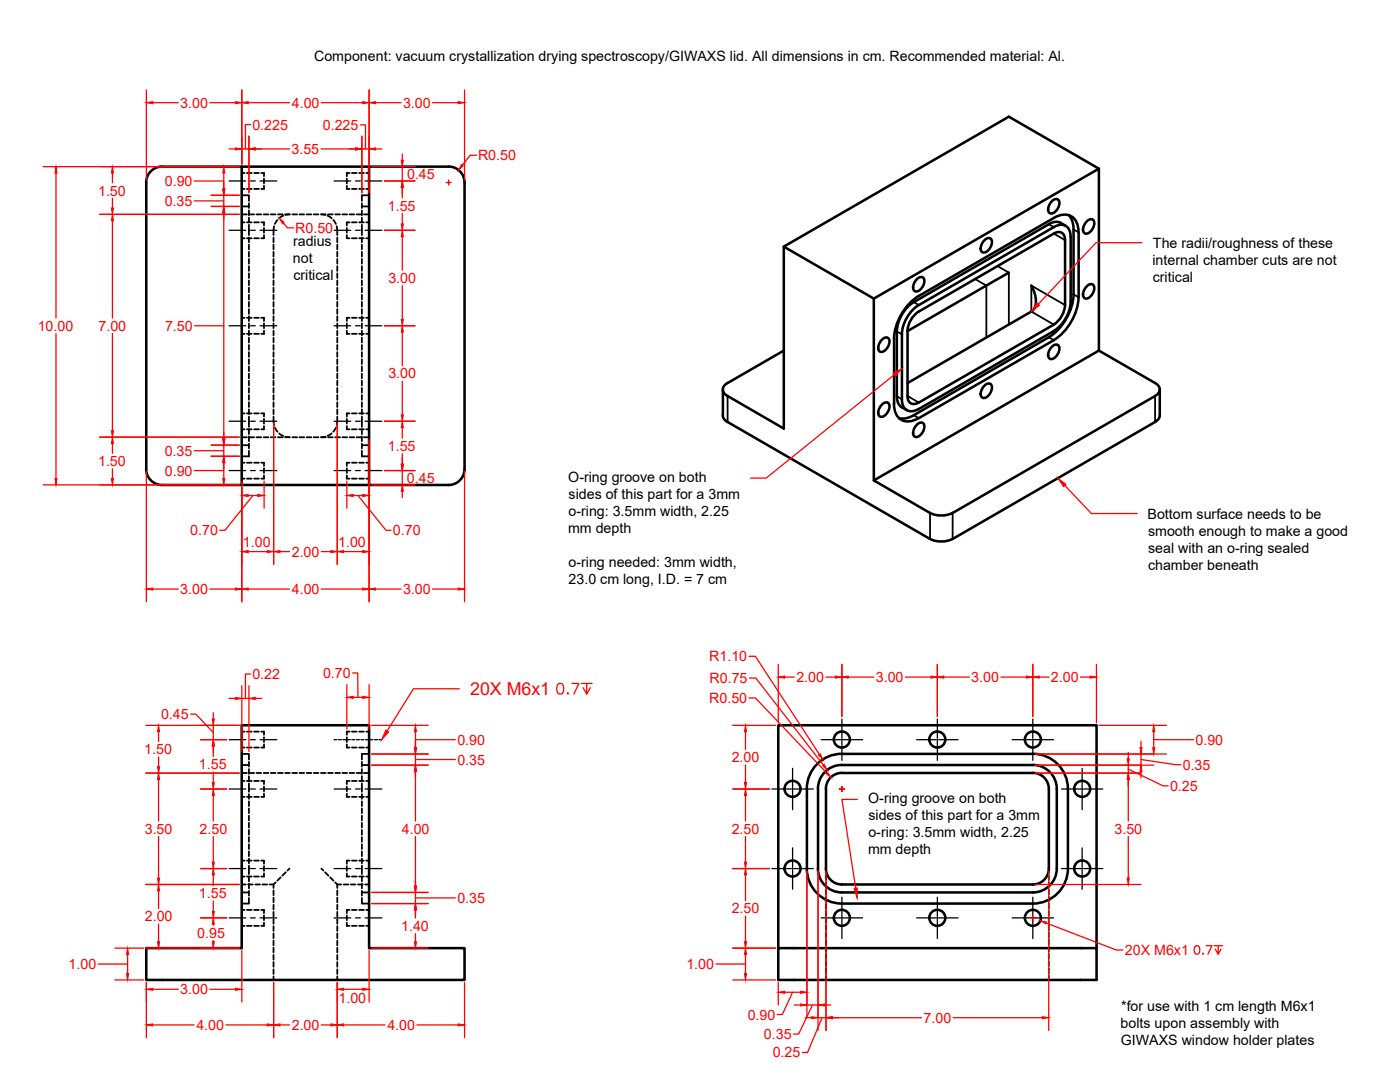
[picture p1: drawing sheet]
<svg xmlns="http://www.w3.org/2000/svg" width="279mm" height="216mm" viewBox="0 0 279 216" stroke-linecap="round" stroke-linejoin="round" font-family="sans-serif">
<!-- layer: MD_Hidden -->
<g fill="none" stroke="#000" stroke-width=".36">
<path d="M48.2 39h1.5v1.1M48.2 34.5h.6M48.2 37.7h.6M49.3 34.5h.9M49.3 37.7h.9M50.7 34.5h1M50.7 37.7h1M52.1 34.5h.6v.7M52.7 35.6v1M52.7 37.1v.6h-.6M69.2 37.1v.6h.6M69.2 35.6v1"/>
<path d="M69.8 34.5h-.6v.7M70.2 34.5h1M70.2 37.7h1M71.7 34.5h.9M71.7 37.7h.9M73.1 34.5h.6M73.1 37.7h.6M73.7 39h-1.5v1.1M48.2 41.2h1.5M48.2 42.8h1.1M48.2 47.5h.6M48.2 44.4h.6"/>
<path d="M49.3 47.5h.9M49.3 44.4h.9M49.7 40.6v.9M49.7 42v.9M49.7 43.4v1M49.7 44.9v2M49.7 47.4v.9M49.7 48.8v1M49.7 50.2v1M49.7 51.7v.9M49.7 53.1v1M49.7 54.5v1"/>
<path d="M49.7 56v.9M49.7 57.4v.9M49.7 58.8v1M49.8 42.8h.9M50.7 47.5h1M50.7 44.4h1M51.2 42.8h.9M52.1 44.4h.6v.6M52.6 42.8h1M52.7 45.5v.9M52.7 46.9v.6h-.6M54 42.8h1"/>
<path d="M54.6 47.4v.9M54.6 48.8v1M54.6 50.2v1M54.6 51.7v.9M54.6 53.1v1M54.6 54.5v1M54.6 56v.9M54.6 57.4v.9M54.6 58.8v1M54.7 45.1l-.1 1.8M55.4 43.9l-.5 .8M55.5 42.8h.9"/>
<path d="M56.5 43.1l-.8 .5M56.9 42.8h.9M57.8 42.8l-.8 .1M58.3 42.8h1M59.8 42.8h.9M61.2 42.8h.9M62.6 42.8h1M64.1 42.8h.9M64.1 42.8l.8 .1M65.4 43.1l.8 .5M65.5 42.8h.9M66.5 43.9l.5 .8"/>
<path d="M66.9 42.8h1M67.2 45.1l.1 1.8M67.3 47.4v.9M67.3 48.8v1M67.3 50.2v1M67.3 51.7v.9M67.3 53.1v1M67.3 54.5v1M67.3 56v.9M67.3 57.4v.9M67.3 58.8v1M68.3 42.8h1"/>
<path d="M69.2 46.9v.6h.6M69.2 45.5v.9M69.8 44.4h-.6v.6M69.8 42.8h.9M70.2 47.5h1M70.2 44.4h1M71.2 42.8h.9M71.7 47.5h.9M71.7 44.4h.9M72.2 44.9v2M72.2 43.4v1M72.2 42v.9"/>
<path d="M72.2 40.6v.9M72.2 47.4v.9M72.2 48.8v1M72.2 50.2v1M72.2 51.7v.9M72.2 53.1v1M72.2 54.5v1M72.2 56v.9M72.2 57.4v.9M72.2 58.8v1M72.2 41.2h1.5M72.6 42.8h1.1"/>
<path d="M73.1 47.5h.6M73.1 44.4h.6M48.2 63.4h.6M48.2 66.6h.6M49.3 63.4h.9M49.3 66.6h.9M49.7 60.2v1M49.7 61.7v.9M49.7 63.1v1M49.7 64.5v1M49.7 66v.9M49.7 67.4v.9"/>
<path d="M49.7 68.8v1M49.7 70.3v.9M49.7 71.7v.9M49.7 73.1v1M49.7 74.5v1M49.7 76v.9M49.7 77.4v1M49.7 78.8v1M50.7 63.4h1M50.7 66.6h1M52.1 63.4h.6v.7M52.7 64.5v1"/>
<path d="M52.7 66v.6h-.6M54.6 60.2v1M54.6 61.7v.9M54.6 63.1v1M54.6 64.5v1M54.6 66v.9M54.6 67.4v.9M54.6 68.8v1M54.6 70.3v.9M54.6 71.7v.9M54.6 73.1v1M54.6 74.5v1"/>
<path d="M54.6 76v.9M54.6 77.4v1M54.6 78.8v1M67.3 60.2v1M67.3 61.7v.9M67.3 63.1v1M67.3 64.5v1M67.3 66v.9M67.3 67.4v.9M67.3 68.8v1M67.3 70.3v.9M67.3 71.7v.9"/>
<path d="M67.3 73.1v1M67.3 74.5v1M67.3 76v.9M67.3 77.4v1M67.3 78.8v1M69.2 66v.6h.6M69.2 64.5v1M69.8 63.4h-.6v.7M70.2 63.4h1M70.2 66.6h1M71.7 63.4h.9M71.7 66.6h.9"/>
<path d="M72.2 60.2v1M72.2 61.7v.9M72.2 63.1v1M72.2 64.5v1M72.2 66v.9M72.2 67.4v.9M72.2 68.8v1M72.2 70.3v.9M72.2 71.7v.9M72.2 73.1v1M72.2 74.5v1M72.2 76v.9"/>
<path d="M72.2 77.4v1M72.2 78.8v1M73.1 63.4h.6M73.1 66.6h.6M48.2 88.8h1.5M48.2 87.2h1.1M48.2 85.7h.6M48.2 82.5h.6M48.2 92.3h.6M48.2 95.5h.6M49.3 85.7h.9M49.3 82.5h.9"/>
<path d="M49.3 92.3h.9M49.3 95.5h.9M49.7 83.1v2.1M49.7 85.7v.9M49.7 87.1v.9M49.7 88.5v1M49.7 89.9v1.2h-1.5M49.7 80.3v.9M49.7 81.7v.9M49.8 87.2h.9M50.7 85.7h1M50.7 82.5h1"/>
<path d="M50.7 92.3h1M50.7 95.5h1M51.2 87.2h.9M52.1 92.3h.6v.7M52.1 82.5h.6v.6M52.6 87.2h1M52.7 93.4v1M52.7 94.9v.6h-.6M52.7 83.6v.9M52.7 85v.7h-.6M54 87.2h1M54.6 83.1l.1 1.8"/>
<path d="M54.6 80.3v.9M54.6 81.7v.9M54.9 85.3l.5 .8M55.5 87.2h.9M55.7 86.5l.8 .5M56.9 87.2h.9M57 87.1l.8 .1M58.3 87.2h1M59.8 87.2h.9M61.2 87.2h.9M62.6 87.2h1M64.1 87.2h.9"/>
<path d="M64.9 87.1l-.8 .1M65.5 87.2h.9M66.2 86.5l-.8 .5M66.9 87.2h1M67 85.3l-.5 .8M67.3 83.1l-.1 1.8M67.3 80.3v.9M67.3 81.7v.9M68.3 87.2h1M69.2 85v.7h.6M69.2 83.6v.9M69.2 94.9v.6h.6"/>
<path d="M69.2 93.4v1M69.8 82.5h-.6v.6M69.8 92.3h-.6v.7M69.8 87.2h.9M70.2 85.7h1M70.2 82.5h1M70.2 92.3h1M70.2 95.5h1M71.2 87.2h.9M71.7 85.7h.9M71.7 82.5h.9M71.7 92.3h.9"/>
<path d="M71.7 95.5h.9M72.2 89.9v1.2h1.5M72.2 88.5v1M72.2 87.1v.9M72.2 85.7v.9M72.2 83.1v2.1M72.2 80.3v.9M72.2 81.7v.9M72.2 88.8h1.5M72.6 87.2h1.1M73.1 85.7h.6M73.1 82.5h.6"/>
<path d="M73.1 92.3h.6M73.1 95.5h.6M48.2 150.4h1.5v1.2M48.2 152.7h1.5M48.2 154.2h1.1M48.2 149.2h.6M48.2 146h.6M48.2 155.8h.6M48.2 159h.6M49.3 149.2h.9M49.3 146h.9M49.3 155.8h.9"/>
<path d="M49.3 159h.9M49.7 152v1M49.7 153.5v.9M49.7 154.9v.9M49.7 156.3v1.7M49.7 158.5v.9M49.7 159.9v.9M49.8 154.2h.9M50.7 149.2h1M50.7 146h1M50.7 155.8h1M50.7 159h1"/>
<path d="M51.2 154.2h.9M52.1 155.8h.6v.7M52.1 146h.6v.6M52.6 154.2h1M52.7 157v.9M52.7 158.4v.6h-.6M52.7 147.1v1M52.7 148.5v.7h-.6M54 154.2h1M55.5 154.2h.9M56.9 154.2h.9M58.3 154.2h1"/>
<path d="M59.8 154.2h.9M61.2 154.2h.9M62.6 154.2h1M64.1 154.2h.9M65.5 154.2h.9M66.9 154.2h1M68.3 154.2h1M69.2 148.5v.7h.6M69.2 147.1v1M69.2 158.4v.6h.6M69.2 157v.9M69.8 146h-.6v.6"/>
<path d="M69.8 155.8h-.6v.7M70.2 155.8h1M70.2 159h1M71.7 155.8h.9M71.7 159h.9M72.2 156.3v1.7M72.2 154.9v.9M72.2 158.5v.9M72.2 159.9v.9M73.1 155.8h.6M73.1 159h.6M48.2 178.1h1.5"/>
<path d="M48.2 176.5h.8M48.2 174.9h.6M48.2 171.7h.6M49.3 174.9h.9M49.3 171.7h.9M49.5 176.5h1M49.7 172.7v1.7M49.7 174.9v1M49.7 176.3v1M49.7 177.8v.9M49.7 179.2v1.1h-1.5M49.7 161.3v1"/>
<path d="M49.7 162.8v.9M49.7 164.2v.9M49.7 165.6v1M49.7 167v1M49.7 168.5v.9M49.7 169.9v.9M49.7 171.3v1M50.7 174.9h1M50.7 171.7h1M50.9 176.5h1M52.1 171.7h.6v.7M52.4 176.5h.9"/>
<path d="M52.7 172.8v1M52.7 174.3v.6h-.6M54.6 176.5v.7M54.6 177.7v.9M54.6 179.1v.9M55 176.1l-.4 .4h-.8M56 175.1l-.6 .6M57 174.1l-.7 .6M57.8 173.3l-.4 .4M64.1 173.3l.4 .4M64.9 174.1l.7 .6M65.9 175.1l.6 .6"/>
<path d="M66.9 176.1l.4 .4M67.3 176.5h.8M67.3 176.5v.7M67.3 177.7v.9M67.3 179.1v.9M68.6 176.5h.9M69.2 174.3v.6h.6M69.2 172.8v1M69.8 171.7h-.6v.7M70 176.5h1M70.2 174.9h1M70.2 171.7h1"/>
<path d="M71.4 176.5h1M71.7 174.9h.9M71.7 171.7h.9M72.2 179.2v1.1h1.5M72.2 177.8v.9M72.2 176.3v1M72.2 174.9v1M72.2 172.7v1.7M72.2 178.1h1.5M72.2 161.3v1M72.2 162.8v.9M72.2 164.2v.9"/>
<path d="M72.2 165.6v1M72.2 167v1M72.2 168.5v.9M72.2 169.9v.9M72.2 171.3v1M72.9 176.5h.8M73.1 174.9h.6M73.1 171.7h.6M164.8 173.3v.9M164.8 174.6v1M164.8 176.1v.9M164.8 177.5v1"/>
<path d="M164.8 178.9v1M209.3 173.3v.9M209.3 174.6v1M209.3 176.1v.9M209.3 177.5v1M209.3 178.9v1M48.2 181.6h.6M48.2 184.7h.6M49.3 181.6h.9M49.3 184.7h.9M50.7 181.6h1M50.7 184.7h1"/>
<path d="M52.1 181.6h.6v.6M52.7 182.7v.9M52.7 184.1v.6h-.6M54.6 180.5v1M54.6 181.9v1M54.6 183.4v.9M54.6 184.8v1M54.6 186.2v1M54.6 187.7v.9M54.6 189.1v1M54.6 190.5v1M54.6 192v.9"/>
<path d="M54.6 193.4v1M54.6 194.8v.7M67.3 180.5v1M67.3 181.9v1M67.3 183.4v.9M67.3 184.8v1M67.3 186.2v1M67.3 187.7v.9M67.3 189.1v1M67.3 190.5v1M67.3 192v.9M67.3 193.4v1"/>
<path d="M67.3 194.8v.7M69.2 184.1v.6h.6M69.2 182.7v.9M69.8 181.6h-.6v.6M70.2 181.6h1M70.2 184.7h1M71.7 181.6h.9M71.7 184.7h.9M73.1 181.6h.6M73.1 184.7h.6M164.8 180.4v.9M164.8 181.8v1"/>
<path d="M164.8 183.2v1M164.8 184.7v.9M164.8 186.1v.9M164.8 187.5v1M164.8 189v.9M164.8 190.4v.9M164.8 191.8v1M164.8 193.2v1M164.8 194.7v.8M209.3 180.4v.9M209.3 181.8v1M209.3 183.2v1"/>
<path d="M209.3 184.7v.9M209.3 186.1v.9M209.3 187.5v1M209.3 189v.9M209.3 190.4v.9M209.3 191.8v1M209.3 193.2v1M209.3 194.7v.8"/>
</g>
<!-- layer: MD_Visible -->
<g fill="none" stroke="#000" stroke-width=".51">
<path d="M32.4 33.2a3.2 3.2 0 0 0-3.2 3.2v57.2a3.1 3.1 0 0 0 3.2 3.2M32.4 33.3h57.1M48.2 33.3v63.5M73.7 33.3v63.5M89.5 33.2a3.2 3.2 0 0 1 3.2 3.2v57.2a3.2 3.2 0 0 1-3.2 3.2M219.3 33.7l-18-10.4-44.9 25.9v36.3l-11.2-6.5a1.37 1.37 0 0 1-.9-1.3 1.37 1.37 0 0 1 .9-1.3l11.2-6.4M156.4 49.2l18 10.4M174.4 59.6l44.9-25.9v36.3l-44.9 25.9zM183 55.7a.82 .82 0 0 1 1.4 0 2.08 2.08 0 0 1-1.7 2.5 1.38 1.38 0 0 1 0-2.2zM196.5 47.9a.82 .82 0 0 1 1.4 0 2.08 2.08 0 0 1-1.7 2.5 1.38 1.38 0 0 1 0-2.1zM201.3 54.4l-20.2 11.7M205.8 57a4.8 4.8 0 0 1 .4 4.8l-25.1 14.6"/>
<path d="M209.3 44.7l-26.9 15.6a7.5 7.5 0 0 0-3.4 5.8M209.9 40.1a.82 .82 0 0 1 1.5 0 2.08 2.08 0 0 1-1.8 2.5 1.38 1.38 0 0 1 0-2.1zM211.7 44.5l1 .6M211.7 44.5a2.29 2.29 0 0 0-2.4 .2M213.3 42.9l.7 1.2 .2 1.7M214.2 45.8v12.9a10.9 10.9 0 0 1-4.9 8.6l-26.9 15.5M215.2 59.3a10.9 10.9 0 0 1-4.9 8.6M215.2 46.3a2.96 2.96 0 0 0-3.2-3.4l-1.7 .6-26.9 15.6a10.9 10.9 0 0 0-5 8.5v13a2.93 2.93 0 0 0 3.2 3.5l1.8-.7 26.9-15.5M215.3 46.4v12.9M216.9 57.1a.82 .82 0 0 1 1.4 0 2.08 2.08 0 0 1-1.7 2.5 1.38 1.38 0 0 1 0-2.1zM216.9 44.1a.82 .82 0 0 1 1.4 0 2.08 2.08 0 0 1-1.7 2.5 1.38 1.38 0 0 1 0-2.1zM144.3 77.7v5.2"/>
<path d="M176 67.7a.82 .82 0 0 1 1.5 0 2.08 2.08 0 0 1-1.8 2.5 1.38 1.38 0 0 1 0-2.1zM179 66.1v13M179 79.1a2.62 2.62 0 0 0 2 2.8M182.2 61.8l1.2-.9 26.9-15.6a2.05 2.05 0 0 1 2.4-.2 2.05 2.05 0 0 1 1 2.2v12.9a7.6 7.6 0 0 1-3.4 5.9l-27 15.5a2.03 2.03 0 0 1-2.3 .2 2.03 2.03 0 0 1-1-2.1v-13a7.5 7.5 0 0 1 2.2-4.9zM182.4 63l1-.8 26.9-15.6a1.37 1.37 0 0 1 1.6-.2 1.37 1.37 0 0 1 .6 1.5l.1 13a5 5 0 0 1-2.3 3.9l-26.9 15.5a1.38 1.38 0 0 1-1.6 .2 1.38 1.38 0 0 1-.7-1.5v-12.9a4.8 4.8 0 0 1 1.3-3.1zM196.5 76.9a.82 .82 0 0 1 1.4 0 2.08 2.08 0 0 1-1.7 2.5 1.38 1.38 0 0 1 0-2.1zM209.9 69.2a.82 .82 0 0 1 1.5 0 2.08 2.08 0 0 1-1.8 2.4 1.38 1.38 0 0 1 0-2.1zM219.3 70l11.2 6.4a1.37 1.37 0 0 1 1 1.3 1.37 1.37 0 0 1-1 1.3l-40.4 23.4M231.5 77.7v5.2a1.59 1.59 0 0 1-1 1.3M32.4 96.8h15.8M48.2 96.8h41.3M144.3 82.9a1.59 1.59 0 0 0 .9 1.3"/>
<path d="M145.2 84.2l40.4 23.3M174.4 95.9l11.2 6.5M176 80.7a.82 .82 0 0 1 1.5 0 2.08 2.08 0 0 1-1.8 2.5 1.38 1.38 0 0 1 0-2.1zM182.4 82.9l-1.6 .6-1.4-.1M183 84.7a.82 .82 0 0 1 1.4 0 2.08 2.08 0 0 1-1.7 2.5 1.38 1.38 0 0 1 0-2.1zM230.5 84.2l-40.4 23.3M185.6 107.5a5 5 0 0 0 4.5 0M185.6 102.3a5 5 0 0 0 4.5 0M48.2 144.7h25.5v44.5h19v6.3h-63.5v-6.3h19zM161 157.4v15.9M168 150.4a7 7 0 0 0-7 7M168 152.6a4.8 4.8 0 0 0-4.8 4.8l.1 15.9"/>
<path d="M168 154.2a3.2 3.2 0 0 0-3.2 3.2v15.9M168 152.7h38.1M168 150.4h38.1M168 154.2h38.1M206.1 154.2a3.2 3.2 0 0 1 3.2 3.2v15.9M206.1 152.6a4.8 4.8 0 0 1 4.8 4.8v15.9M206.1 150.4a7 7 0 0 1 7 7v15.9M161 173.3a7 7 0 0 0 7 7M163.2 173.3a4.8 4.8 0 0 0 4.8 4.8M164.8 173.3a3.2 3.2 0 0 0 3.2 3.2M168 178.1h38.1M168 176.5h38.1"/>
<path d="M209.3 173.3a3.2 3.2 0 0 1-3.2 3.2M210.9 173.3a4.8 4.8 0 0 1-4.8 4.8M213.1 173.3a7 7 0 0 1-7 7M155.3 189.2v-44.5h63.5v44.5M155.3 189.2h63.5v6.3h-63.5zM168 180.3h38.1"/>
<circle cx="158.2" cy="157.4" r="1.6"/>
<circle cx="168" cy="147.6" r="1.6"/>
<circle cx="187.1" cy="147.6" r="1.6"/>
<circle cx="206.1" cy="147.6" r="1.6"/>
<circle cx="216" cy="157.4" r="1.6"/>
<circle cx="158.2" cy="173.3" r="1.6"/>
<circle cx="216" cy="173.3" r="1.6"/>
<circle cx="168" cy="183.1" r="1.6"/>
<circle cx="187.1" cy="183.1" r="1.6"/>
<circle cx="206.1" cy="183.1" r="1.6"/>
</g>
<!-- layer: MD_Visible Narrow -->
<g fill="none" stroke="#000" stroke-width=".36">
<path d="M194.6 55.7l2.3 1.3v10.4M199.1 53.1l2.2 1.3v10.4M209.3 44.7l1 .6M210.3 46.6l2.3 1.3M214.2 58.7l1.1 .6M214.2 45.8l1.1 .6M145.2 79v5.2M179 66.1l1 .6M179 79.1l1 .6M181.1 79l2.3 1.3M182.4 60.3l1 .6M209.3 67.3l1 .6"/>
<path d="M212.6 60.9l-6.8-3.9v5.2l4.5 2.6M230.5 79v5.2M182.4 82.8l1 .6M185.6 102.4v5.1M190.1 102.4v5.1"/>
</g>
<!-- layer: 0 -->
<g fill="none" stroke="#000" stroke-width=".25">
<path d="M45.7 36.1h3.3M50 36.1h.9M51.9 36.1h3.3M66.7 36.1h3.3M71 36.1h.9M72.9 36.1h3.3M45.7 46h3.3M50 46h.9M51.9 46h3.3M66.7 46h3.3M71 46h.9M72.9 46h3.3"/>
<path d="M45.7 65h3.3M50 65h.9M51.9 65h3.3M66.7 65h3.3M71 65h.9M72.9 65h3.3M45.7 84.1h3.3M45.7 93.9h3.3M50 84.1h.9M50 93.9h.9M51.9 84.1h3.3M51.9 93.9h3.3"/>
<path d="M66.7 84.1h3.3M66.7 93.9h3.3M71 84.1h.9M71 93.9h.9M72.9 84.1h3.3M72.9 93.9h3.3M45.7 147.6h3.3M45.7 157.4h3.3M50 147.6h.9M50 157.4h.9M51.9 147.6h3.3M51.9 157.4h3.3"/>
<path d="M66.7 147.6h.5M66.7 157.4h3.3M67.5 147.6h.6M68.4 147.6h.6M71 157.4h.9M72.9 157.4h3.3M154.1 157.4h3.8M158.1 157.4h.2M158.2 153.3v3.8M158.2 157.3v.3M158.2 157.7v3.9M158.5 157.4h3.8"/>
<path d="M163.9 147.6h3.8M167.9 147.6h.2M168 143.5v3.8M168 147.5v.2M168 147.9v3.8M168.3 147.6h3.8M182.9 147.6h3.9M186.9 147.6h.3M187.1 143.5v3.8M187.1 147.5v.2M187.1 147.9v3.8M187.4 147.6h3.8"/>
<path d="M202 147.6h3.8M206 147.6h.2M206.1 143.5v3.8M206.1 147.5v.2M206.1 147.9v3.8M206.4 147.6h3.8M211.8 157.4h3.9M215.8 157.4h.3M216 153.3v3.8M216 157.3v.3M216 157.7v3.9M216.3 157.4h3.8"/>
<path d="M45.7 173.3h3.3M50 173.3h.9M51.9 173.3h3.3M66.7 173.3h3.3M71 173.3h.9M72.9 173.3h3.3M154.1 173.3h3.8M158.1 173.3h.2M158.2 169.2v3.8M158.2 173.2v.2M158.2 173.6v3.8M158.5 173.3h3.8"/>
<path d="M168 179v3.9M187.1 179v3.9M206.1 179v3.9M211.8 173.3h3.9M215.8 173.3h.3M216 169.2v3.8M216 173.2v.2M216 173.6v3.8M216.3 173.3h3.8M45.7 183.2h3.3M50 183.2h.9M51.9 183.2h3.3"/>
<path d="M66.7 183.2h3.3M71 183.2h.9M72.9 183.2h3.3M163.9 183.2h3.8M167.9 183.2h.2M168 183v.3M168 183.4v3.9M168.3 183.2h3.8M182.9 183.2h3.9M186.9 183.2h.3M187.1 183v.3M187.1 183.4v3.9"/>
<path d="M187.4 183.2h3.8M202 183.2h3.8M206 183.2h.2M206.1 183v.3M206.1 183.4v3.9M206.4 183.2h3.8"/>
</g>
<g fill="none" stroke="#f00" stroke-width=".25">
<path d="M29.2 17.9v18M48.3 17.9v14.8M73.7 17.9v20.6M92.7 17.9v18M8.6 33.3h39.2M11.2 34.5v29M22.4 34.5v2M22.4 39.6v1.9M30.5 20.5h5.1M38.8 36.1h5.9M41.9 20.5h5.1M42.1 39h5.7"/>
<path d="M44.7 34.5v3.2M44.7 39v2.2M45.7 29.7h1.3M48.3 29.7h1.4M49.5 20.5h8.3M49.7 27.2v11.3M50 24.8h-1v4.9M50.9 29.7h6.9M64.1 29.7h6.9M64.1 20.5h8.3M71.9 24.9h1v4.8M72.2 29.7h1.5"/>
<path d="M72.2 27.2v11.3M74.2 33.3h8.6M74.9 20.5h5.1M74.9 29.7h1.3M76.7 36.1h6.1M80.3 30.7v1.3M80.3 33.3v2.8M80.3 37.4v2.1M86.3 20.5h5.1M89 36.4h1M89.5 35.9v1M95.1 31h-1.3l-1.5 2"/>
<path d="M19.9 42.8h27.9M22.4 44v19.5M38.8 40.1h5.9M42.1 41.2h5.7M44.7 42.5v45M56.6 44.5l.8 1h1.2M76.7 46h6.1M80.3 42.6v2.1M80.3 47.2v6.7M80.3 57v6.7M227.9 48.4h-9.2l-11.5 12.3M11.2 66.5v29"/>
<path d="M22.4 66.5v19.5M38.8 65h5.9M76.7 65h6.1M80.3 66.3v6.7M80.3 76.1v6.7M178.4 74.8l-25.5 20.6h-3.1M8.6 96.8h39.2M19.9 87.2h27.9M22.4 88.5v1.9M22.4 93.5v2M29.2 94.1v26M38.8 93.9h5.9"/>
<path d="M38.8 89.9h5.9M42.1 91h5.7M42.1 88.8h5.7M44.7 88.8v2.2M44.7 92.3v3.2M48.3 96v24.1M49.5 98.9h1.9M50.5 98.9l-5.6 6.9h-1M52.7 96v5.4M54.6 84.6v28M67.3 84.6v28M69.2 96v5.4"/>
<path d="M70.5 98.9h1.9M71.4 98.9l5.6 6.9h1M73.7 87.7v32.4M74.2 96.8h8.6M76.7 84.1h6.1M76.7 93.9h6.1M80.3 85.3v2.1M80.3 90.5v2.1M80.3 93.9v2.9M80.3 98v1.3M92.7 94.1v26M212.5 96.9l5.3 5.6h9.1"/>
<path d="M30.5 117.5h5.1M41.9 117.5h5.1M49.5 117.5h8.3M49.5 110.1h3.8M55.9 110.1h1.9M64.1 110.1h1.9M64.1 117.5h8.3M68.6 110.1h3.8M74.9 117.5h5.1M86.3 117.5h5.1M45.7 139.4h1.3M48.3 136.8v13.1"/>
<path d="M48.3 139.4h1.4M49.7 136.8v13.1M50 134.5h-1v4.9M50.9 139.4h1.3M69.2 136.6v8.9M149.5 131h1.2l12.8 19.5M149.5 139.3h1.3l14.2 14.9M149.6 135.3h1.2l13.5 17.4M155.3 132.6v11.6M156.6 135.1h1.9M164.8 135.1h2M168 132.6v10.4"/>
<path d="M169.3 135.1h5.1M180.7 135.1h5.1M187.1 132.6v10.4M188.3 135.1h5.2M199.7 135.1h5.2M206.1 132.6v10.4M207.4 135.1h1.9M215.6 135.1h2M218.8 132.6v11.6M29.1 154.3h18.7M29.1 144.7h18.7M31.6 146v2"/>
<path d="M31.6 151v2M31.6 155.5v8.3M38.1 142.5h1l3.5 3.7M40 157.4h5.2M40 147.6h5.2M42.6 142.2v1.3M42.6 144.7v2.9M42.6 148.9v2.1M42.6 154.1v2.1M42.6 158.7v5.1M82.9 153.9v9.9M146.2 144.7h8.6"/>
<path d="M146.2 157.4h7.3M148.8 146v3.5M148.8 152.6v3.6M148.8 158.7v5.1M167.5 157.4h1M168 156.9v1M171.1 159.5h-3.1l2.8 17.7M206.6 154.3h21.1M206.6 152.7h23.7M206.6 150.5h26.2M219.3 144.7h13.5M225.2 153.5l6.9 3.3h1"/>
<path d="M225.2 150.1v1.3M225.2 152.7v1.6M225.2 155.5v8.3M227.7 151.6l7 1h1M227.7 147.9v1.3M227.7 150.5v2.2M227.7 153.9v1.3M230.3 147.6h7.9M230.3 146v3.2M29.1 176.5h18.7M31.6 166.9v8.3M31.6 177.8v3.5"/>
<path d="M40 173.3h5.2M42.6 166.9v5.1M42.6 174.6v2.1M42.6 179.8v2.1M74.2 178.1h11.2M82.9 179.2h8M82.9 166.9v9.9M82.9 178.1v2.2M146.2 173.3h7.3M148.8 166.9v5.1M148.8 174.6v5.1M161 173.8v29.3"/>
<path d="M163.3 173.8v31.8M164.8 173.8v31.8M206.6 176.5h21.1M209.3 173.8v31.8M225.2 166.9v8.3M19.6 192.4h5.9M22.9 189.2h5.8M22.9 195.5h5.8M25.5 190.5v3.8M29.1 189.2h18.7M29.2 196v11.1M30.5 197.4h5.1"/>
<path d="M31.6 184.4v3.5M40 183.2h5.2M41.9 197.4h5.1M42.6 184.4v.2M42.6 187.7v.2M48.3 189.7v10.2M54.6 196v11.1M67.3 196v11.1M68.6 197.4h3.8M73.7 189.7v10.2M74.2 189.2h11.2M74.2 180.3h11.2"/>
<path d="M82.9 181.6v1.6M82.9 186.3v1.6M92.7 196v11.1M142.9 192.4h5.9M146.2 189.2h8.6M146.2 195.5h8.6M148.8 182.8v5.1M148.8 190.5v3.8M155.3 196v4.5M156.6 198h3.2M158.2 198l-2.1 4.4h-1M205.6 183.2h1"/>
<path d="M206.1 182.6v1.1M208.8 184.2l14 5.4h1.3M238.5 188.8a.57 .57 0 0 1 .9 .2v.4a.74 .74 0 0 1-.4 1h-.2a1.08 1.08 0 0 1-.3-1.6zM240.1 190.2v.2zM240.7 188.7h1.2l-.8 1.7M242.3 188.7h1.7M243.1 188.7v1.7l-.6-1M243.7 189.4l-.6 1M30.5 204.5h8.2M45.1 204.5h8.2M55.9 204.5h1.9M64.1 204.5h1.9"/>
<path d="M68.6 204.5h8.2M83.2 204.5h8.2M158.5 200.5h1.3M160.7 203.1h1.3M161 200.5h2.3M162.2 200.5l-2.8 5.8h-1M163.3 203.1h1.5M164.1 203.1l-2.9 6.9h-1.1M164.5 200.5h1.3M166.1 203.1h17.8M190.2 203.1h17.8"/>
</g>
<g fill="#f00" stroke="#f00" stroke-width=".2">
<path d="M48.3 20.5l1.2-.2v.4z"/>
<path d="M72.4 20.3l1.3 .2-1.3 .2z"/>
<path d="M73.7 20.5l1.2-.2v.4z"/>
<path d="M91.4 20.3l1.3 .2-1.3 .2z"/>
<path d="M47 20.3l1.3 .2-1.3 .2z"/>
<path d="M29.2 20.5l1.3-.2v.4z"/>
<path d="M22.4 33.3l.2 1.2h-.4z"/>
<path d="M22.2 41.5h.4l-.2 1.3z"/>
<path d="M22.4 42.8l.2 1.2h-.4z"/>
<path d="M22.2 86h.4l-.2 1.2z"/>
<path d="M22.4 87.2l.2 1.3h-.4z"/>
<path d="M22.2 95.5h.4l-.2 1.3z"/>
<path d="M11 95.5h.4l-.2 1.3z"/>
<path d="M11.2 33.3l.2 1.2h-.4z"/>
<path d="M44.7 33.3l.2 1.2h-.4z"/>
<path d="M44.5 37.7h.4l-.2 1.3z"/>
<path d="M44.7 41.2l.2 1.3h-.4z"/>
<path d="M44.5 95.5h.4l-.2 1.3z"/>
<path d="M44.7 91l.2 1.3h-.4z"/>
<path d="M44.5 87.5h.4l-.2 1.3z"/>
<path d="M80.3 36.1l.2 1.3h-.4z"/>
<path d="M80.1 44.7h.4l-.2 1.3z"/>
<path d="M80.3 46l.2 1.2h-.4z"/>
<path d="M80.1 63.7h.4l-.2 1.3z"/>
<path d="M80.3 65l.2 1.3h-.4z"/>
<path d="M80.1 82.8h.4l-.2 1.3z"/>
<path d="M80.3 84.1l.2 1.2h-.4z"/>
<path d="M80.1 92.6h.4l-.2 1.3z"/>
<path d="M80.1 32h.4l-.2 1.3z"/>
<path d="M80.3 96.8l.2 1.2h-.4z"/>
<path d="M92.1 32.8l.4 .3-1 .9z"/>
<path d="M55.7 43.5l1 .9-.3 .2z"/>
<path d="M47 29.5l1.3 .2-1.3 .2z"/>
<path d="M49.7 29.7l1.2-.2v.4z"/>
<path d="M29.2 117.5l1.3-.2v.5z"/>
<path d="M47 117.3l1.3 .2-1.3 .3z"/>
<path d="M48.3 117.5l1.2-.2v.5z"/>
<path d="M72.4 117.3l1.3 .2-1.3 .3z"/>
<path d="M73.7 117.5l1.2-.2v.5z"/>
<path d="M91.4 117.3l1.3 .2-1.3 .3z"/>
<path d="M71 29.5l1.2 .2-1.2 .2z"/>
<path d="M73.7 29.7l1.2-.2v.4z"/>
<path d="M53.3 109.9l1.3 .2-1.3 .2z"/>
<path d="M48.3 110.1l1.2-.2v.4z"/>
<path d="M54.6 110.1l1.3-.2v.4z"/>
<path d="M66 109.9l1.3 .2-1.3 .2z"/>
<path d="M67.3 110.1l1.3-.2v.4z"/>
<path d="M72.4 109.9l1.3 .2-1.3 .2z"/>
<path d="M48.3 98.9l1.2-.2v.4z"/>
<path d="M51.4 98.7l1.3 .2-1.3 .2z"/>
<path d="M69.2 98.9l1.3-.2v.4z"/>
<path d="M72.4 98.7l1.3 .2-1.3 .2z"/>
<path d="M25.5 189.2l.2 1.3h-.4z"/>
<path d="M25.3 194.3h.4l-.2 1.2z"/>
<path d="M29.2 204.5l1.3-.2v.4z"/>
<path d="M53.3 204.3l1.3 .2-1.3 .2z"/>
<path d="M54.6 204.5l1.3-.2v.4z"/>
<path d="M66 204.3l1.3 .2-1.3 .2z"/>
<path d="M67.3 204.5l1.3-.2v.4z"/>
<path d="M91.4 204.3l1.3 .2-1.3 .2z"/>
<path d="M72.4 197.2l1.3 .2-1.3 .2z"/>
<path d="M67.3 197.4l1.3-.2v.4z"/>
<path d="M31.4 187.9h.5l-.3 1.3z"/>
<path d="M31.6 176.5l.3 1.3h-.5z"/>
<path d="M31.4 175.2h.5l-.3 1.3z"/>
<path d="M31.6 154.3l.3 1.2h-.5z"/>
<path d="M31.4 153h.5l-.3 1.3z"/>
<path d="M31.6 144.7l.3 1.3h-.5z"/>
<path d="M42.4 187.9h.4l-.2 1.3z"/>
<path d="M42.6 183.2l.2 1.2h-.4z"/>
<path d="M42.4 181.9h.4l-.2 1.3z"/>
<path d="M42.6 173.3l.2 1.3h-.4z"/>
<path d="M42.4 172h.4l-.2 1.3z"/>
<path d="M42.6 157.4l.2 1.3h-.4z"/>
<path d="M42.4 156.2h.4l-.2 1.2z"/>
<path d="M42.6 147.6l.2 1.3h-.4z"/>
<path d="M42.4 143.5h.4l-.2 1.2z"/>
<path d="M47 139.1l1.3 .3-1.3 .2z"/>
<path d="M49.7 139.4l1.2-.3v.5z"/>
<path d="M69.2 139.1l1.3-.2v.5z"/>
<path d="M29.2 197.4l1.3-.2v.4z"/>
<path d="M47 197.2l1.3 .2-1.3 .2z"/>
<path d="M82.7 187.9h.4l-.2 1.3z"/>
<path d="M82.9 180.3l.2 1.3h-.4z"/>
<path d="M82.7 176.8h.4l-.2 1.3z"/>
<path d="M148.8 144.7l.2 1.3h-.4z"/>
<path d="M148.6 156.2h.4l-.2 1.2z"/>
<path d="M148.8 157.4l.2 1.3h-.4z"/>
<path d="M148.6 172h.4l-.2 1.3z"/>
<path d="M148.8 173.3l.2 1.3h-.4z"/>
<path d="M148.6 187.9h.4l-.2 1.3z"/>
<path d="M148.6 194.3h.4l-.2 1.2z"/>
<path d="M148.8 189.2l.2 1.3h-.4z"/>
<path d="M155.3 135.1l1.3-.2v.4z"/>
<path d="M166.8 134.9l1.2 .2-1.2 .2z"/>
<path d="M168 135.1l1.3-.2v.4z"/>
<path d="M185.8 134.9l1.3 .2-1.3 .2z"/>
<path d="M187.1 135.1l1.2-.2v.4z"/>
<path d="M204.9 134.9l1.2 .2-1.2 .2z"/>
<path d="M206.1 135.1l1.3-.2v.4z"/>
<path d="M217.6 134.9l1.2 .2-1.2 .2z"/>
<path d="M164.8 154.3l.3-.2 .7 1z"/>
<path d="M164.2 152.8l.3-.3 .6 1.2z"/>
<path d="M163.3 150.6l.4-.2 .5 1.2z"/>
<path d="M155.3 198l1.3-.2v.4z"/>
<path d="M159.8 197.8l1.2 .2-1.2 .2z"/>
<path d="M159.8 200.3l1.2 .2-1.2 .2z"/>
<path d="M163.3 200.5l1.2-.2v.4z"/>
<path d="M162 202.9l1.3 .2-1.3 .2z"/>
<path d="M164.8 203.1l1.3-.2v.4z"/>
<path d="M208 202.9l1.3 .2-1.3 .2z"/>
<path d="M225 175.2h.4l-.2 1.3z"/>
<path d="M225.2 154.3l.2 1.2h-.4z"/>
<path d="M225 151.4h.4l-.2 1.3z"/>
<path d="M227.7 152.7l.2 1.2h-.4z"/>
<path d="M227.5 149.2h.4l-.2 1.3z"/>
<path d="M230 149.2h.5l-.2 1.3z"/>
<path d="M230.3 144.7l.2 1.3h-.5z"/>
<path d="M207.6 183.7l1.3 .3-.2 .4z"/>
<path d="M170.4 177.3l.7-.1v2z"/>
<path d="M211.1 95.4l1.6 1.2-.4 .5z"/>
<path d="M207 60.5l.5 .4-1.7 1.3z"/>
<path d="M178.2 74.5l1.8-1-1.4 1.6z"/>
</g>
<text font-size="16.8" fill="#f00" x="75.1" y="148.9">0.7x</text>
<text font-size="3.5" fill="#f00" x="93.8" y="138.7">20X M6x1</text>
<g font-size="2.8">
<text x="62.7" y="12.2">Component: vacuum crystallization drying spectroscopy/GIWAXS lid. All dimensions in cm. Recommended material: Al.</text>
<text x="58.5" y="52.4">not</text>
<text x="58.5" y="49">radius</text>
<text x="230" y="52.8">internal chamber cuts are not</text>
<text x="230.1" y="49.4">The radii/roughness of these</text>
<text x="58.5" y="55.8">critical</text>
<text x="230.1" y="56.2">critical</text>
<text x="113.4" y="96.2">O-ring groove on both</text>
<text x="113.5" y="99.6">sides of this part for a 3mm</text>
<text x="113.4" y="106.4">mm depth</text>
<text x="113.5" y="103">o-ring: 3.5mm width, 2.25</text>
<text x="229" y="103.5">Bottom surface needs to be</text>
<text x="229.1" y="106.9">smooth enough to make a good</text>
<text x="113.5" y="113.1">o-ring needed: 3mm width,</text>
<text x="229.1" y="113.7">chamber beneath</text>
<text x="229.1" y="110.3">seal with an o-ring sealed</text>
<text x="113.5" y="116.5">23.0 cm long, I.D. = 7 cm</text>
<text x="173.3" y="160.3">O-ring groove on both</text>
<text x="173.3" y="163.7">sides of this part for a 3mm</text>
<text x="173.3" y="167.1">o-ring: 3.5mm width, 2.25</text>
<text x="173.2" y="170.5">mm depth</text>
<text x="223.8" y="201.7">*for use with 1 cm length M6x1</text>
<text x="223.6" y="205">bolts upon assembly with</text>
<text x="223.7" y="208.5">GIWAXS window holder plates</text>
</g>
<g font-size="2.8" fill="#f00">
<text x="36" y="21.5">3.00</text>
<text x="58.3" y="21.5">4.00</text>
<text x="80.4" y="21.5">3.00</text>
<text x="50.4" y="25.9">0.225</text>
<text x="64.4" y="25.9">0.225</text>
<text x="58.2" y="30.7">3.55</text>
<text x="81.2" y="35.7">0.45</text>
<text x="95.4" y="32">R0.50</text>
<text x="19.6" y="39">1.50</text>
<text x="32.9" y="41.1">0.35</text>
<text x="32.9" y="37.1">0.90</text>
<text x="58.9" y="46.5">R0.50</text>
<text x="77.4" y="42">1.55</text>
<text x="77.5" y="56.5">3.00</text>
<text x="7.5" y="66">10.00</text>
<text x="19.7" y="66">7.00</text>
<text x="32.9" y="66">7.50</text>
<text x="77.5" y="75.5">3.00</text>
<text x="77.4" y="90">1.55</text>
<text x="19.6" y="93">1.50</text>
<text x="32.9" y="90.9">0.35</text>
<text x="32.9" y="94.9">0.90</text>
<text x="81.2" y="96.3">0.45</text>
<text x="38" y="106.8">0.70</text>
<text x="78.4" y="106.8">0.70</text>
<text x="48.5" y="109.2">1.00</text>
<text x="58.2" y="111.1">2.00</text>
<text x="67.5" y="109.1">1.00</text>
<text x="36" y="118.6">3.00</text>
<text x="58.3" y="118.6">4.00</text>
<text x="80.4" y="118.6">3.00</text>
<text x="141.5" y="132">R1.10</text>
<text x="50.4" y="135.5">0.22</text>
<text x="64.5" y="135.3">0.70</text>
<text x="141.6" y="136.3">R0.75</text>
<text x="158.9" y="136.1">2.00</text>
<text x="174.8" y="136.1">3.00</text>
<text x="193.8" y="136.1">3.00</text>
<text x="209.7" y="136.1">2.00</text>
<text x="32.1" y="143.5">0.45</text>
<text x="141.5" y="140.3">R0.50</text>
<text x="91.3" y="148.6">0.90</text>
<text x="238.6" y="148.6">0.90</text>
<text x="28.8" y="150.5">1.50</text>
<text x="39.7" y="153.5">1.55</text>
<text x="91.3" y="152.5">0.35</text>
<text x="146" y="152.1">2.00</text>
<text x="236.1" y="153.6">0.35</text>
<text x="233.5" y="157.8">0.25</text>
<text x="28.9" y="166.4">3.50</text>
<text x="39.8" y="166.4">2.50</text>
<text x="80.2" y="166.4">4.00</text>
<text x="146" y="166.4">2.50</text>
<text x="222.4" y="166.4">3.50</text>
<text x="39.7" y="179.2">1.55</text>
<text x="28.9" y="183.8">2.00</text>
<text x="80.1" y="185.7">1.40</text>
<text x="91.3" y="180.2">0.35</text>
<text x="146" y="182.2">2.50</text>
<text x="39.4" y="187.2">0.95</text>
<text x="224.5" y="190.6">20X M6x1</text>
<text x="13.7" y="193.4">1.00</text>
<text x="137" y="193.4">1.00</text>
<text x="36" y="198.4">3.00</text>
<text x="67.6" y="200.1">1.00</text>
<text x="149.2" y="203.4">0.90</text>
<text x="39.2" y="205.5">4.00</text>
<text x="58.2" y="205.5">2.00</text>
<text x="77.3" y="205.5">4.00</text>
<text x="152.5" y="207.3">0.35</text>
<text x="184.3" y="204.1">7.00</text>
<text x="154.2" y="211">0.25</text>
</g>
</svg>
